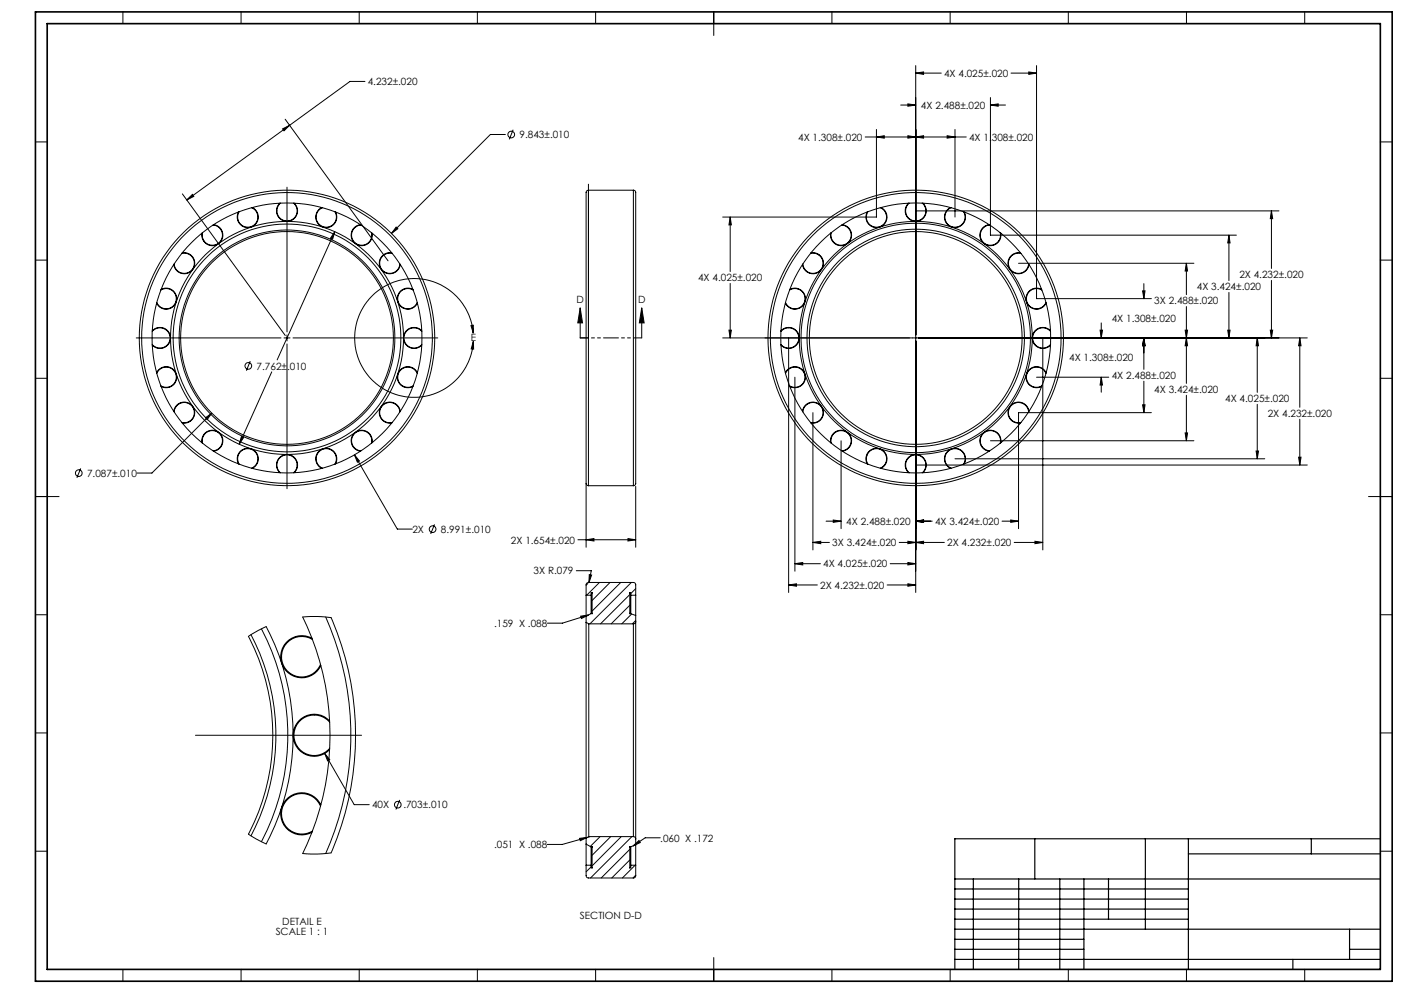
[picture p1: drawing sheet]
<svg xmlns="http://www.w3.org/2000/svg" width="594mm" height="420mm" viewBox="0 0 594 420" stroke-linecap="round" stroke-linejoin="round" font-family="sans-serif">
<g fill="none" stroke="#000" stroke-width=".42">
<path d="M52 5v5M102 5v5M152 5v5M202 5v5M252 5v5M302 5v10M352 5v5M402 5v5M452 5v5M502 5v5M552 5v5M154.4 34.4h-6.3l-69.1 50.2"/>
<path d="M387.4 30.9l3.3-.5v1.1zM387.4 27.7v222.9M387.4 30.9h10.8M427.7 30.9h10.8M435.3 30.4l3.2 .5-3.2 .6zM438.5 27.7v98.6h48.6M119.6 54.5l2.9-1.5-2.3 2.3zM120.7 50.4l43.5 59.9M213.8 56.9h-6.3l-41.9 41.8M217.1 54.9l-1.6 4M366 57.9h42.8M370.8 57.9l3.3-.5v1z"/>
<path d="M370.8 54.8v37h-65M381.1 44.4h6.3M384.1 43.9l3.3 .5-3.3 .5zM384.1 57.4l3.3 .5-3.3 .5zM387.4 57.9l3.3-.5v1zM400.7 57.4l3.3 .5-3.3 .5zM404 54.8v37M419 44.4l3.3-.5v1zM419 41.3v58.2h104.1M419 44.4h6.4M15 60h5M121.4 79.2v61.2"/>
<path d="M249 77.9v65M584 60h5M77.2 82l43.5 59.9M79 84.6l2.4-2.4 .6 .9zM85.4 98.6a4.5 4.5 0 0 0 2 4.6 4.5 4.5 0 0 0 5-.1M90.1 95.2a4.3 4.3 0 0 1 4 4.8 4.3 4.3 0 0 1-5 3.7 4.3 4.3 0 0 1-3.4-5.3M90.4 95a4.4 4.4 0 0 1 3.7 3.3 4.4 4.4 0 0 1-1.5 4.7M100.9 89.7a4.5 4.5 0 0 0 .4 4.9 4.5 4.5 0 0 0 4.7 1.5M106.4 87.9a4.3 4.3 0 0 1 2.3 5.8 4.3 4.3 0 0 1-6 1.9 4.3 4.3 0 0 1-1.5-6M106.7 87.8a4.4 4.4 0 0 1 2.6 4.2 4.4 4.4 0 0 1-3 4M118.4 85.9a4.5 4.5 0 0 0-1.1 4.9 4.5 4.5 0 0 0 4 2.8M118.7 85.9a4.3 4.3 0 0 0-.4 6.2 4.3 4.3 0 0 0 6.2 0 4.3 4.3 0 0 0-.3-6.2"/>
<path d="M124.5 85.9a4.5 4.5 0 0 1 1.1 4.9 4.5 4.5 0 0 1-4 2.8M136.1 87.8a4.4 4.4 0 0 0-2.5 4.2 4.4 4.4 0 0 0 2.9 4M136.4 87.9a4.3 4.3 0 0 0-2.2 5.8 4.3 4.3 0 0 0 5.9 1.9 4.3 4.3 0 0 0 1.6-6M141.6 98l-.9 3.2-.9-.4zM141.6 98l-24.3 54.2M142 89.7a4.5 4.5 0 0 1-.5 4.9 4.5 4.5 0 0 1-4.7 1.5M152.5 95a4.4 4.4 0 0 0-3.8 3.3 4.4 4.4 0 0 0 1.6 4.7M152.7 95.2a4.3 4.3 0 0 0-4 4.8 4.3 4.3 0 0 0 5.1 3.7 4.3 4.3 0 0 0 3.4-5.3M157.4 98.6a4.5 4.5 0 0 1-1.9 4.6 4.5 4.5 0 0 1-5-.1M167.6 96l.7 .7-2.7 2zM249 80.5l-.8 .2-.2 .7v123.1M249 80.5v124.9"/>
<path d="M249 80.5h19M268 80.5l.5 .1 .5 .6v123.4l-.3 .6-.7 .2M268 80.5v124.9M308.9 91.8l.5 3.3h-1zM308.9 91.8v23M351.4 98.6a4.5 4.5 0 0 0 2 4.6 4.5 4.5 0 0 0 5-.1M356.1 95.2a4.3 4.3 0 0 1 4 4.8 4.3 4.3 0 0 1-5 3.7 4.3 4.3 0 0 1-3.4-5.3M356.4 95a4.4 4.4 0 0 1 3.7 3.3 4.4 4.4 0 0 1-1.5 4.7M366.9 89.7a4.5 4.5 0 0 0 .4 4.9 4.5 4.5 0 0 0 4.7 1.5M372.4 87.9a4.3 4.3 0 0 1 2.3 5.8 4.3 4.3 0 0 1-6 1.9 4.3 4.3 0 0 1-1.5-6M372.7 87.8a4.4 4.4 0 0 1 2.6 4.2 4.4 4.4 0 0 1-3 4M384.4 85.9a4.5 4.5 0 0 0-1.2 4.9 4.5 4.5 0 0 0 4.1 2.8"/>
<path d="M384.7 85.9a4.3 4.3 0 0 0-.4 6.2 4.3 4.3 0 0 0 6.2 0 4.3 4.3 0 0 0-.3-6.2M387.4 89.2h153.7M390.5 85.9a4.5 4.5 0 0 1 1.1 4.9 4.5 4.5 0 0 1-4 2.8M402.1 87.8a4.4 4.4 0 0 0-2.5 4.2 4.4 4.4 0 0 0 2.9 4M402.4 87.9a4.3 4.3 0 0 0-2.2 5.8 4.3 4.3 0 0 0 5.9 1.9 4.3 4.3 0 0 0 1.6-6M408 89.7a4.5 4.5 0 0 1-.5 4.9 4.5 4.5 0 0 1-4.7 1.5M418.5 95a4.4 4.4 0 0 0-3.8 3.3 4.4 4.4 0 0 0 1.6 4.7M418.7 95.2a4.3 4.3 0 0 0-3.9 4.8 4.3 4.3 0 0 0 5 3.7 4.3 4.3 0 0 0 3.4-5.3M423.4 98.6a4.5 4.5 0 0 1-1.9 4.6 4.5 4.5 0 0 1-5-.1M519.9 99.5l.5 3.2h-1zM519.9 99.5v19.2M537.9 89.2l.5 3.3h-1z"/>
<path d="M537.9 89.2v24.3M15 110h5M73.5 111.9a4.4 4.4 0 0 0 3.3 3.7 4.4 4.4 0 0 0 4.7-1.5M76.9 107.2a4.3 4.3 0 0 1 5.3 3.4 4.3 4.3 0 0 1-3.7 5 4.3 4.3 0 0 1-4.8-4M77.1 106.9a4.5 4.5 0 0 1 4.6 2 4.5 4.5 0 0 1-.1 5M165.8 106.9a4.5 4.5 0 0 0-4.6 2 4.5 4.5 0 0 0 0 5M165.9 107.2a4.3 4.3 0 0 0-5.2 3.4 4.3 4.3 0 0 0 3.7 5 4.3 4.3 0 0 0 4.8-4M169.3 111.9a4.4 4.4 0 0 1-3.2 3.7 4.4 4.4 0 0 1-4.7-1.5M308.9 119.9v23M339.5 111.9a4.4 4.4 0 0 0 3.2 3.7 4.4 4.4 0 0 0 4.8-1.5M342.9 107.2a4.3 4.3 0 0 1 5.3 3.4 4.3 4.3 0 0 1-3.7 5 4.3 4.3 0 0 1-4.8-4M343.1 106.9a4.5 4.5 0 0 1 4.6 2 4.5 4.5 0 0 1-.1 5"/>
<path d="M430.9 111.4h74.2M431.8 106.9a4.5 4.5 0 0 0-4.6 2 4.5 4.5 0 0 0 0 5M431.9 107.2a4.3 4.3 0 0 0-5.2 3.4 4.3 4.3 0 0 0 3.7 5 4.3 4.3 0 0 0 4.8-4M435.3 111.9a4.4 4.4 0 0 1-3.2 3.7 4.4 4.4 0 0 1-4.7-1.5M483.9 120v6.3M501.9 111.4l.5 3.2h-1zM501.9 111.4v13.2M537.9 118.6v24.3M584 110h5M64.4 139.9a4.5 4.5 0 0 1 4.8-1.1 4.5 4.5 0 0 1 2.9 4M68.1 122.7a4.3 4.3 0 0 1 6 1.6 4.3 4.3 0 0 1-2 5.9 4.3 4.3 0 0 1-5.8-2.3M68.2 122.4a4.4 4.4 0 0 1 4.9 .4 4.4 4.4 0 0 1 1.5 4.8"/>
<path d="M74.5 127.8a4.5 4.5 0 0 1-4 3 4.5 4.5 0 0 1-4.2-2.6M168.3 127.8a4.5 4.5 0 0 0 4 3 4.5 4.5 0 0 0 4.3-2.6M174.7 122.4a4.4 4.4 0 0 0-4.9 .4 4.4 4.4 0 0 0-1.5 4.8M174.8 122.7a4.3 4.3 0 0 0-6 1.6 4.3 4.3 0 0 0 1.9 5.9 4.3 4.3 0 0 0 5.8-2.3M178.4 139.9a4.5 4.5 0 0 0-4.8-1.1 4.5 4.5 0 0 0-2.9 4M199.2 137.7l1-.1v3.3zM245.5 130.2l1 6.4h-2.1zM245.5 130.2v12.7M271.5 130.2l1 6.4h-2zM271.5 130.2v12.7M308.4 139.6h1l-.5 3.3zM330.4 139.9a4.5 4.5 0 0 1 4.8-1.1 4.5 4.5 0 0 1 2.9 4"/>
<path d="M334 122.7a4.3 4.3 0 0 1 6.1 1.6 4.3 4.3 0 0 1-2 5.9 4.3 4.3 0 0 1-5.8-2.3M334.2 122.4a4.5 4.5 0 0 1 4.9 .4 4.5 4.5 0 0 1 1.5 4.8M340.5 127.8a4.5 4.5 0 0 1-4 3 4.5 4.5 0 0 1-4.3-2.6M434.3 127.8a4.5 4.5 0 0 0 4 3 4.5 4.5 0 0 0 4.3-2.6M440.7 122.4a4.4 4.4 0 0 0-5 .4 4.4 4.4 0 0 0-1.4 4.8M440.8 122.7a4.3 4.3 0 0 0-6 1.6 4.3 4.3 0 0 0 1.9 5.9 4.3 4.3 0 0 0 5.8-2.3M444.4 139.9a4.5 4.5 0 0 0-4.8-1.1 4.5 4.5 0 0 0-2.9 4M465.4 139.6h1l-.5 3.3zM465.9 136.6v6.3M483.4 123h1l-.5 3.3zM501.4 139.6h1l-.5 3.3zM501.9 129.7v32.5"/>
<path d="M519.4 139.6h1l-.5 3.3zM519.9 123.7v19.2M537.4 139.6h1l-.5 3.3zM57.6 142.9h61.3M64.4 140.2a4.3 4.3 0 0 1 6.2-.4 4.3 4.3 0 0 1 0 6.2 4.3 4.3 0 0 1-6.2-.3M66.3 157.7a4.5 4.5 0 0 1 4.2-2.6 4.5 4.5 0 0 1 4 2.9M66.3 157.9a4.3 4.3 0 0 1 5.8-2.3 4.3 4.3 0 0 1 2 6 4.3 4.3 0 0 1-6 1.6M72.1 143.1a4.5 4.5 0 0 1-2.9 4 4.5 4.5 0 0 1-4.8-1.1M74.6 158.3a4.5 4.5 0 0 1-1.5 4.7 4.5 4.5 0 0 1-4.9 .5M105.9 152.7l-1.7 4.1M115 157.3l-13.8 30.6M120.2 142.9h2.5"/>
<path d="M121.4 141.7v2.5M121.4 145.5v61.2M124 142.9h61.2M168.3 158.3a4.5 4.5 0 0 0 1.5 4.7 4.5 4.5 0 0 0 4.9 .5M170.7 143.1a4.5 4.5 0 0 0 2.9 4 4.5 4.5 0 0 0 4.8-1.1M176.5 157.9a4.3 4.3 0 0 0-5.8-2.3 4.3 4.3 0 0 0-1.9 6 4.3 4.3 0 0 0 6 1.6M176.6 157.7a4.5 4.5 0 0 0-4.2-2.6 4.5 4.5 0 0 0-4.1 2.9M178.5 140.2a4.3 4.3 0 0 0-6.3-.4 4.3 4.3 0 0 0 0 6.3 4.3 4.3 0 0 0 6.3-.4M200.2 140.9a25.1 25.1 0 0 0-38.3-19.4 25.1 25.1 0 0 0 .4 43 25.1 25.1 0 0 0 38-20.2M200.3 144.3l.1 3.4-1-.2zM305.8 142.9h247.3M330.4 140.2a4.3 4.3 0 0 1 6.2-.4 4.3 4.3 0 0 1 0 6.2 4.3 4.3 0 0 1-6.2-.3"/>
<path d="M332.2 157.7a4.5 4.5 0 0 1 4.3-2.6 4.5 4.5 0 0 1 4 2.9M332.3 157.9a4.3 4.3 0 0 1 5.8-2.3 4.3 4.3 0 0 1 2 6 4.3 4.3 0 0 1-6.1 1.6M333.7 142.9v107.7M336.3 159.5v82.1M338.1 143.1a4.5 4.5 0 0 1-2.9 4 4.5 4.5 0 0 1-4.8-1.1M340.6 158.3a4.5 4.5 0 0 1-1.5 4.7 4.5 4.5 0 0 1-4.9 .5M434.3 158.3a4.5 4.5 0 0 0 1.5 4.7 4.5 4.5 0 0 0 4.9 .5M436.7 143.1a4.5 4.5 0 0 0 2.9 4 4.5 4.5 0 0 0 4.8-1.1M438.5 159.5h30.6M441.2 142.9v89.7M442.5 157.9a4.3 4.3 0 0 0-5.8-2.3 4.3 4.3 0 0 0-1.9 6 4.3 4.3 0 0 0 6 1.6M442.6 157.7a4.5 4.5 0 0 0-4.3-2.6 4.5 4.5 0 0 0-4 2.9"/>
<path d="M444.5 140.2a4.3 4.3 0 0 0-6.3-.4 4.3 4.3 0 0 0 0 6.3 4.3 4.3 0 0 0 6.3-.4M465.9 159.5l.5 3.4h-1zM465.9 159.5v6.4M483.9 142.9l.5 3.3h-1zM483.9 142.9v13.3M501.9 142.9l.5 3.3h-1zM531.9 142.9l.5 3.3h-1zM531.9 142.9v23.1M549.9 142.9l.5 3.3h-1zM549.9 142.9v29.4M15 160h5M73.7 174.2a4.3 4.3 0 0 1 4.8-3.9 4.3 4.3 0 0 1 3.7 5 4.3 4.3 0 0 1-5.3 3.4"/>
<path d="M81.5 171.8a4.4 4.4 0 0 0-4.7-1.6 4.4 4.4 0 0 0-3.3 3.8M81.6 172a4.5 4.5 0 0 1 .1 5 4.5 4.5 0 0 1-4.6 1.9M86.9 176.7l2.7-2-2 2.8zM89.6 174.7l-25.3 25.4h-6.4M161.2 172a4.5 4.5 0 0 0 0 5 4.5 4.5 0 0 0 4.6 1.9M161.4 171.8a4.4 4.4 0 0 1 4.7-1.6 4.4 4.4 0 0 1 3.2 3.8M169.2 174.2a4.3 4.3 0 0 0-4.8-3.9 4.3 4.3 0 0 0-3.7 5 4.3 4.3 0 0 0 5.2 3.4M339.7 174.2a4.3 4.3 0 0 1 4.8-3.9 4.3 4.3 0 0 1 3.7 5 4.3 4.3 0 0 1-5.3 3.4M343.9 174.5v58.1M347.5 171.8a4.4 4.4 0 0 0-4.8-1.6 4.4 4.4 0 0 0-3.2 3.8M347.6 172a4.5 4.5 0 0 1 .1 5 4.5 4.5 0 0 1-4.6 1.9M427.2 172a4.5 4.5 0 0 0 0 5 4.5 4.5 0 0 0 4.6 1.9"/>
<path d="M427.4 171.8a4.4 4.4 0 0 1 4.7-1.6 4.4 4.4 0 0 1 3.2 3.8M435.2 174.2a4.3 4.3 0 0 0-4.8-3.9 4.3 4.3 0 0 0-3.7 5 4.3 4.3 0 0 0 5.2 3.4M483.4 171.2h1l-.5 3.3zM483.9 161.2v13.3M487.1 174.5h-56.2v49.1M501.9 167.2v19.2M531.9 171v23M549.9 177.3v19.4M584 160h5M34.1 198.1l-1.6 4M85.7 187.4a4.3 4.3 0 0 1 3.4-5.2 4.3 4.3 0 0 1 5 3.7 4.3 4.3 0 0 1-4 4.8M92.4 182.7a4.5 4.5 0 0 0-5 0 4.5 4.5 0 0 0-2 4.6"/>
<path d="M92.6 182.9a4.4 4.4 0 0 1 1.5 4.7 4.4 4.4 0 0 1-3.7 3.2M101.2 196.3a4.3 4.3 0 0 1 1.6-6 4.3 4.3 0 0 1 5.9 1.9 4.3 4.3 0 0 1-2.3 5.8M102.1 184.7l.9 .4-1.8 2.8zM106 189.8a4.4 4.4 0 0 0-4.7 1.5 4.4 4.4 0 0 0-.4 4.9M106.3 189.8a4.5 4.5 0 0 1 3 4 4.5 4.5 0 0 1-2.6 4.3M118.7 200a4.3 4.3 0 0 1-.4-6.3 4.3 4.3 0 0 1 6.3 0 4.3 4.3 0 0 1-.4 6.3M121.3 192.2a4.5 4.5 0 0 0-4 2.9 4.5 4.5 0 0 0 1.1 4.8M121.6 192.2a4.5 4.5 0 0 1 4 2.9 4.5 4.5 0 0 1-1.1 4.8M136.5 189.8a4.5 4.5 0 0 0-2.9 4 4.5 4.5 0 0 0 2.5 4.3M136.8 189.8a4.5 4.5 0 0 1 4.7 1.5 4.5 4.5 0 0 1 .5 4.9M141.7 196.3a4.3 4.3 0 0 0-1.6-6 4.3 4.3 0 0 0-6 1.9 4.3 4.3 0 0 0 2.3 5.8M150 192.4l2.1 2.6-.9 .5z"/>
<path d="M150 192.4l18.1 31.4h6.3M150.3 182.9a4.4 4.4 0 0 0-1.6 4.7 4.4 4.4 0 0 0 3.8 3.2M150.5 182.7a4.5 4.5 0 0 1 5 0 4.5 4.5 0 0 1 1.9 4.6M157.2 187.4a4.3 4.3 0 0 0-3.4-5.2 4.3 4.3 0 0 0-5 3.7 4.3 4.3 0 0 0 3.9 4.8M351.7 187.4a4.3 4.3 0 0 1 3.4-5.2 4.3 4.3 0 0 1 5 3.7 4.3 4.3 0 0 1-4 4.8M355.8 186.4v37.2M358.4 182.7a4.5 4.5 0 0 0-5 0 4.5 4.5 0 0 0-2 4.6M358.6 182.9a4.4 4.4 0 0 1 1.5 4.7 4.4 4.4 0 0 1-3.7 3.2M367.2 196.3a4.3 4.3 0 0 1 1.6-6 4.3 4.3 0 0 1 5.9 1.9 4.3 4.3 0 0 1-2.3 5.8M372 189.8a4.4 4.4 0 0 0-4.7 1.5 4.4 4.4 0 0 0-.4 4.9M372.3 189.8a4.5 4.5 0 0 1 3 4 4.5 4.5 0 0 1-2.6 4.3M384.7 200a4.3 4.3 0 0 1-.4-6.3 4.3 4.3 0 0 1 6.2 0 4.3 4.3 0 0 1-.3 6.3"/>
<path d="M387.3 192.2a4.5 4.5 0 0 0-4.1 2.9 4.5 4.5 0 0 0 1.2 4.8M387.4 196.7h165.7M387.6 192.2a4.5 4.5 0 0 1 4 2.9 4.5 4.5 0 0 1-1.1 4.8M402.5 189.8a4.5 4.5 0 0 0-2.9 4 4.5 4.5 0 0 0 2.5 4.3M402.8 189.8a4.5 4.5 0 0 1 4.7 1.5 4.5 4.5 0 0 1 .5 4.9M404 194h131.1M407.7 196.3a4.3 4.3 0 0 0-1.6-6 4.3 4.3 0 0 0-6 1.9 4.3 4.3 0 0 0 2.3 5.8M416.3 182.9a4.4 4.4 0 0 0-1.6 4.7 4.4 4.4 0 0 0 3.8 3.2M416.5 182.7a4.5 4.5 0 0 1 5 0 4.5 4.5 0 0 1 1.9 4.6M419 186.4h86.1M423.2 187.4a4.3 4.3 0 0 0-3.4-5.2 4.3 4.3 0 0 0-5 3.7 4.3 4.3 0 0 0 3.9 4.8M501.4 183.1h1l-.5 3.3z"/>
<path d="M531.4 190.8h1l-.5 3.2zM549.4 193.4h1l-.5 3.3zM15 210h10M248 204.5l.2 .7 .8 .2M248 204.5v27M249 205.4h19M269 205.7v25.8M352.5 219.9l3.3 .5-3.3 .5zM427.6 219.9l3.3 .5-3.3 .5zM579 210h10M183.8 221.8l-1.6 4M244.5 228.3h24.5"/>
<path d="M248 228.3l3.3-.5v1zM265.7 227.8l3.3 .5-3.3 .5zM336.3 238.4l3.3-.5v1.1zM336.3 238.4h10.8M343.9 229.4l3.3-.5v1.1zM343.9 229.4h7M349.5 220.4h6.3M376.6 238.4h10.8M380.4 229.4h19.1M384.1 228.9l3.3 .5-3.3 .6zM384.1 237.9l3.3 .5-3.3 .6zM387.4 229.4l3.3-.5v1.1z"/>
<path d="M387.4 220.4l3.3-.5v1zM387.4 220.4h7M423.9 220.4h7M429.1 229.4h12.1M437.9 228.9l3.3 .5-3.3 .6zM243.8 241.4h6.4l-1 5M248 251.8v-4.4l.2-.8 .8-.2h19.4l.6 .8v4.6M248 251.8v8.9M248 251.8h2.1M248.7 246.8l-.7 .7M249.3 243l1 .2-1.1 3.2zM250.1 251.8v-1.1h.5l-.1 8.9"/>
<path d="M250.1 251.8v7.8M250.5 259.4l.1 .2h-.6l-2 1.1M253.6 246.4l-5.4 5.4M258.1 246.4l-7.6 7.6M262.6 246.4l-12.1 12.1M266.5 251.5l-12.4 12.4M266.5 256l-7.9 7.9M266.5 259.4l-.2 .2h.5M266.8 259.6l2.2 .7M266.9 251.8v-1.1h-.6l.2 8.9M266.9 251.8v7.8M266.9 251.8h2.1"/>
<path d="M267.1 246.4l-17.5 17.5M267.2 259.7l-4.1 4.2M269 249l-2.1 2.1M269 251.8v8.5M333.7 247.4l3.3-.5v1zM333.7 247.4h12.1M375.3 247.4h12.1M384.1 246.9l3.3 .5-3.3 .5zM15 260h5M105.1 269.2l7.4-4.1a97.4 97.4 0 0 1 0 91.8l-7.3-4a90.6 90.6 0 0 0-.1-83.7zM106.2 268.4a91.1 91.1 0 0 1 0 85.1M110.6 266a96.2 96.2 0 0 1 0 90"/>
<path d="M128.1 261l6.6-.2 5.2 .4a123.3 123.3 0 0 1 0 99.6l-5.3 .4-6.5-.2a113.9 113.9 0 0 0 0-100zM132 270a8.9 8.9 0 0 0-9.9 .8 8.9 8.9 0 0 0-3 9.5M132.2 270.5a8.6 8.6 0 0 0-12 3.2 8.6 8.6 0 0 0 3.8 11.8 8.6 8.6 0 0 0 11.6-4.5M137.8 261a122.8 122.8 0 0 1 0 100M245.7 260.6l3.3-.5-3 1.5zM248 263.2v91.3M248 260.7v2.5M248 263.2l1.1 .7M249 260.1l-11.1 3.5h-6.3M249.1 263.9v90M249.1 263.9h18.9M268 263.9v90"/>
<path d="M269 262.4l-1.5 1.5M269 262.9l-.3 .7-.7 .3M269 262.9v92M269 260.3v2.6M584 260h5M119.3 280.8a8.9 8.9 0 0 0 8 5.9 8.9 8.9 0 0 0 8.4-5.2M15 310h5M82.7 311h70.3M124 311.3a8.9 8.9 0 0 0 5.8 8 8.9 8.9 0 0 0 9.7-2.2M137.4 318.7l2.1 2.6-.9 .5zM137.4 318.7l12.5 21.6h6.3M139.5 304.9a8.9 8.9 0 0 0-9.7-2.3 8.9 8.9 0 0 0-5.8 8.1"/>
<path d="M139.5 305.5a8.6 8.6 0 0 0-12.5-.7 8.6 8.6 0 0 0 0 12.4 8.6 8.6 0 0 0 12.5-.7M584 310h5M169.1 338.3l-1.6 4.1M119.1 341.7a8.9 8.9 0 0 0 3 9.5 8.9 8.9 0 0 0 9.9 .8M135.6 341a8.6 8.6 0 0 0-11.6-4.5 8.6 8.6 0 0 0-3.9 11.8 8.6 8.6 0 0 0 12.1 3.2M135.7 340.4a8.9 8.9 0 0 0-8.4-5.1 8.9 8.9 0 0 0-8 5.9M245.2 354.6l3.3-.4-3 1.4zM248 357l2 1.2h.6l-.1 .1M248 357v9M248 354.5v2.5M248.5 354.2l-10.6 3h-6.4M249.1 353.9l-1.1 .6"/>
<path d="M249.1 353.9h18.9M249.4 353.9l-.3 .3M250.1 358.2v7.8M250.5 358.2l.1 8.9h-.5v-1.1M253.9 353.9l-4.2 4.1M258.4 353.9l-7.9 7.9M262.9 353.9l-12.4 12.3M266.5 359.3l-12.1 12.1M266.5 358.2l-.2 8.9h.6v-1.1M266.8 358.2h-.5l.2 .1M266.9 358.1v7.9M267.3 353.9l-17.5 17.5"/>
<path d="M267.9 357.8l2.4-2.3 .6 .9zM268 353.9l.8 .4 .2 .6M269 357.4v8.6M269 354.9v2.5M269 357.4l-2.2 .8M279.3 354.3h-6.3l-5.1 3.5M15 360h5M248 366v4.4l.2 .7 .6 .3h19.4l.8-.9v-4.5M248 366h2.1M250.1 366.7l-2.1 2M266.5 363.7l-7.7 7.7M266.9 366h2.1"/>
<path d="M268.7 366l-5.4 5.4M269 370.2l-1.2 1.2M584 360h5M52 410v5M102 410v5M152 410v5M202 410v5M252 410v5M302 405v10M352 410v5M402 410v5M452 410v5"/>
<path d="M502 410v5M552 410v5"/>
<circle cx="216.3" cy="56.9" r="1.41"/>
<circle cx="105.1" cy="154.8" r="1.41"/>
<circle cx="121.4" cy="142.9" r="45"/>
<circle cx="121.4" cy="142.9" r="45.6"/>
<circle cx="121.4" cy="142.9" r="48.2"/>
<circle cx="121.4" cy="142.9" r="62.5"/>
<circle cx="121.4" cy="142.9" r="49.3"/>
<circle cx="121.4" cy="142.9" r="57.1"/>
<circle cx="121.4" cy="142.9" r="61.5"/>
<circle cx="387.4" cy="142.9" r="61.5"/>
<circle cx="387.4" cy="142.9" r="49.3"/>
<circle cx="387.4" cy="142.9" r="57.1"/>
<circle cx="387.4" cy="142.9" r="46"/>
<circle cx="387.4" cy="142.9" r="48.5"/>
<circle cx="387.4" cy="142.9" r="62.5"/>
<circle cx="387.4" cy="142.9" r="45"/>
<circle cx="33.3" cy="200.1" r="1.41"/>
<circle cx="183" cy="223.8" r="1.41"/>
<circle cx="168.3" cy="340.4" r="1.41"/>
</g>
<path d="M271.5 142.9h-26" fill="none" stroke="#000" stroke-width=".42" stroke-dasharray="6.3 1.3 1.3 1.3 1.3 1.3" stroke-dashoffset="2.9"/>
<path d="M249 142.9h-3.5" fill="none" stroke="#000" stroke-width=".42" stroke-dasharray="15.2 1.3 1.3 1.3"/>
<g fill="none" stroke="#000" stroke-width=".5">
<path d="M437.8 354.8v17M484.6 354.8v38.2M502.8 354.8v55.2M554.8 354.8v6.4M584 354.8h-180v55.2M404 371.8h180M404 376h98.8M411.8 371.8v38.2M431 371.8v38.2M448.4 371.8v38.2M458.6 371.8v38.2M469 371.8v17"/>
<path d="M502.8 361.2h81.2M404 388.8h98.8M404 384.5h98.8M404 380.3h98.8M404 397.3h54.6M404 393h180M571 393v12.8M404 405.8h180M404 401.5h54.6M547 405.8v4.2M571 401.5h13"/>
</g>
<path d="M15 5h574v410h-574zM20 10h564v400h-564z" fill="none" stroke="#000" stroke-width=".7"/>
<g fill="#000">
<path d="M271.5 130.2l1 6.4h-2zM245.5 130.2l1 6.4h-2.1z"/>
<path d="M199.2 137.7l1-.1v3.3zM200.3 144.3l.1 3.4-1-.2z"/>
<path d="M265.7 227.8l3.3 .5-3.3 .5zM248 228.3l3.3-.5v1zM387.4 57.9l3.3-.5v1zM400.7 57.4l3.3 .5-3.3 .5zM384.1 43.9l3.3 .5-3.3 .5zM419 44.4l3.3-.5v1zM519.4 139.6h1l-.5 3.3zM519.9 99.5l.5 3.2h-1zM501.4 139.6h1l-.5 3.3zM501.9 111.4l.5 3.2h-1zM387.4 30.9l3.3-.5v1.1zM435.3 30.4l3.2 .5-3.2 .6zM483.9 142.9l.5 3.3h-1zM483.4 123h1l-.5 3.3zM387.4 229.4l3.3-.5v1.1zM437.9 228.9l3.3 .5-3.3 .6zM465.4 139.6h1l-.5 3.3zM465.9 159.5l.5 3.4h-1zM387.4 220.4l3.3-.5v1zM427.6 219.9l3.3 .5-3.3 .5zM483.9 142.9l.5 3.3h-1zM483.4 171.2h1l-.5 3.3zM501.9 142.9l.5 3.3h-1zM501.4 183.1h1l-.5 3.3zM531.9 142.9l.5 3.3h-1zM531.4 190.8h1l-.5 3.2zM549.9 142.9l.5 3.3h-1zM549.4 193.4h1l-.5 3.3zM387.4 220.4l3.3-.5v1zM352.5 219.9l3.3 .5-3.3 .5zM384.1 228.9l3.3 .5-3.3 .6zM343.9 229.4l3.3-.5v1.1zM384.1 237.9l3.3 .5-3.3 .6zM336.3 238.4l3.3-.5v1.1zM384.1 246.9l3.3 .5-3.3 .5zM333.7 247.4l3.3-.5v1zM384.1 57.4l3.3 .5-3.3 .5zM370.8 57.9l3.3-.5v1zM308.4 139.6h1l-.5 3.3zM308.9 91.8l.5 3.3h-1zM537.4 139.6h1l-.5 3.3zM537.9 89.2l.5 3.3h-1zM150 192.4l1.2 3.1 .9-.5zM86.9 176.7l.7 .8 2-2.8zM79 84.6l2.4-2.4 .6 .9zM119.6 54.5l2.9-1.5-2.3 2.3zM167.6 96l-2 2.7 2.7-2zM141.6 98l-1.8 2.8 .9 .4zM102.1 184.7l-.9 3.2 1.8-2.8zM249.3 243l-.1 3.4 1.1-3.2zM245.7 260.6l.3 1 3-1.5zM245.2 354.6l.3 1 3-1.4zM267.9 357.8l3-1.4-.6-.9zM137.4 318.7l1.2 3.1 .9-.5z"/>
</g>
<g font-size="4.2">
<text x="399.4" y="32.5">4X 4.025±.020</text>
<text x="155.6" y="36">4.232±.020</text>
<text x="389.6" y="46">4X 2.488±.020</text>
<text x="219.8" y="58.4">9.843±.010</text>
<text x="337.7" y="59.5">4X 1.308±.020</text>
<text x="410" y="59.5">4X 1.308±.020</text>
<text x="295.4" y="119">4X 4.025±.020</text>
<text x="524.3" y="117.6">2X 4.232±.020</text>
<text x="506.3" y="122.8">4X 3.424±.020</text>
<text x="243.9" y="128.4">D</text>
<text x="269.9" y="128.4">D</text>
<text x="488.3" y="128.7">3X 2.488±.020</text>
<text x="470.3" y="136.2">4X 1.308±.020</text>
<text x="199.2" y="144.2">E</text>
<text x="452.3" y="152.8">4X 1.308±.020</text>
<text x="108.6" y="156.3">7.762±.010</text>
<text x="470.3" y="160.3">4X 2.488±.020</text>
<text x="488.3" y="166.3">4X 3.424±.020</text>
<text x="518.3" y="170.1">4X 4.025±.020</text>
<text x="536.3" y="176.4">2X 4.232±.020</text>
<text x="36.8" y="201.6">7.087±.010</text>
<text x="174.5" y="225.4">2X</text>
<text x="186.5" y="225.4">8.991±.010</text>
<text x="358.1" y="222">4X 2.488±.020</text>
<text x="395.6" y="222">4X 3.424±.020</text>
<text x="216.2" y="229.9">2X 1.654±.020</text>
<text x="352.1" y="231">3X 3.424±.020</text>
<text x="400.7" y="231">2X 4.232±.020</text>
<text x="225.8" y="243">3X R.079</text>
<text x="348.3" y="240">4X 4.025±.020</text>
<text x="347" y="249">2X 4.232±.020</text>
<text x="209" y="265.2">.159 X .088</text>
<text x="157.4" y="341.9">40X</text>
<text x="170.6" y="341.9">.703±.010</text>
<text x="209" y="358.8">.051 X .088</text>
<text x="279.4" y="355.9">.060 X .172</text>
<text x="245.4" y="388.7">SECTION D-D</text>
<text x="116.6" y="395.5">SCALE 1 : 1</text>
<text x="119.4" y="391.3">DETAIL E</text>
</g>
</svg>
